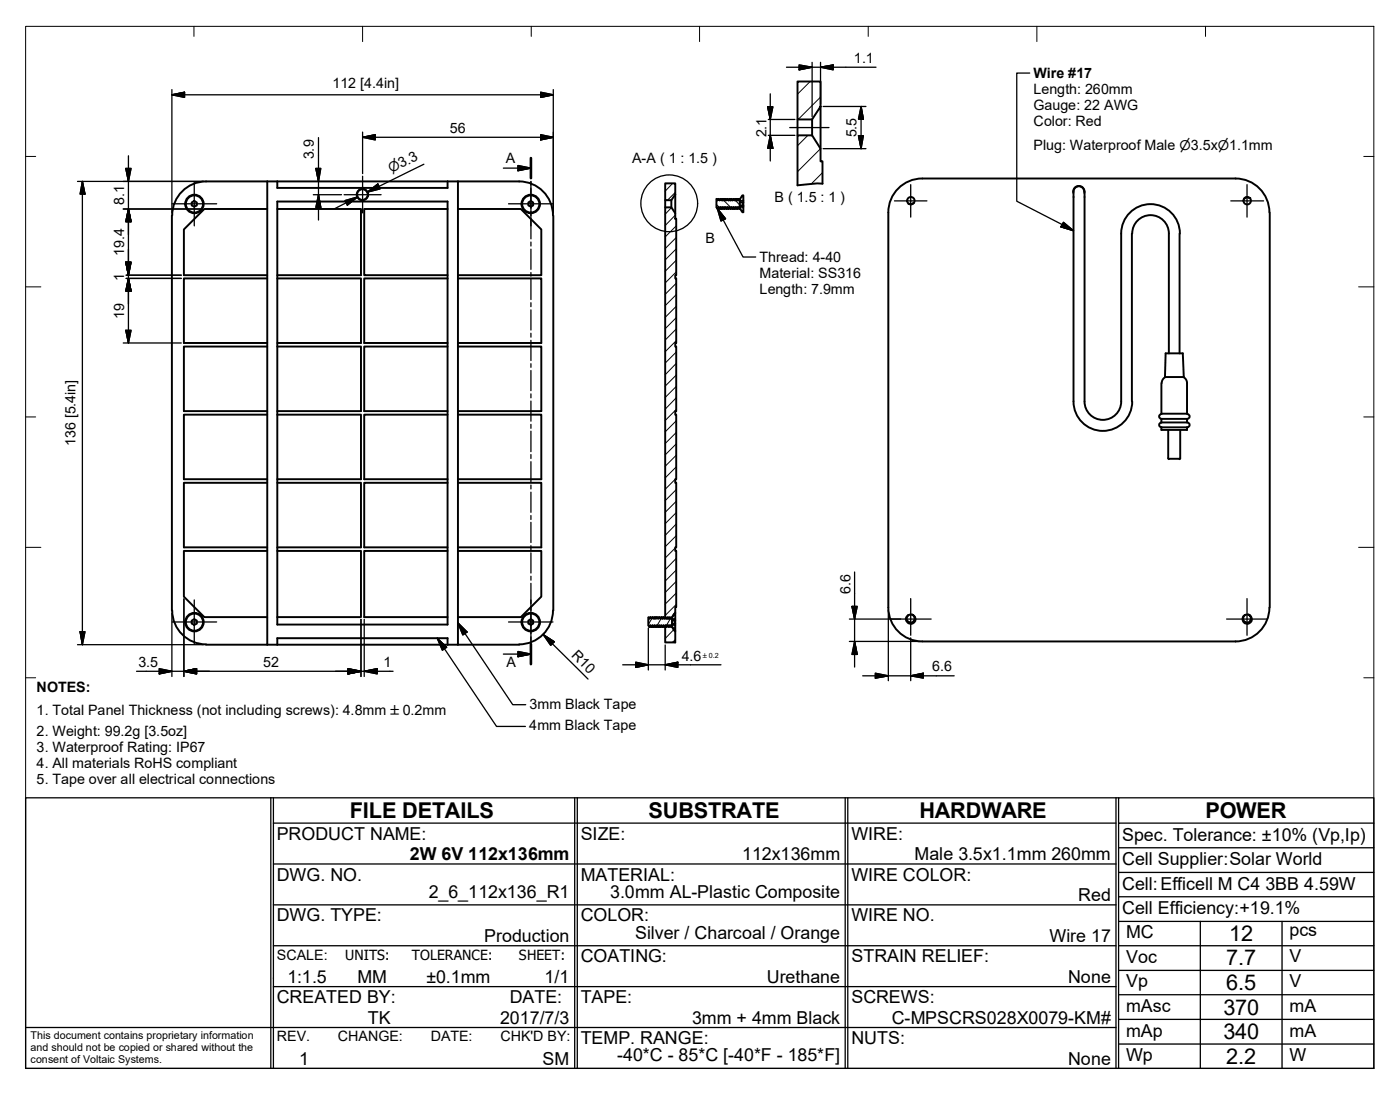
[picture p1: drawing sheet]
<svg xmlns="http://www.w3.org/2000/svg" width="274mm" height="214mm" viewBox="0 0 274 214" stroke-linecap="round" stroke-linejoin="round" font-family="sans-serif">
<!-- layer: Visible (ISO) -->
<g fill="none" stroke="#000" stroke-width=".38">
<path d="M37.5 39.6l.5-.3 .5 .3v.6l-.5 .3-.5-.3zM52.3 35.5v90.7M54.3 35.5v1.3h33.3v-1.3M54.3 39.4h33.3v82.9h-33.3zM69.9 38.1v.3M72.1 38.1v.3M89.7 35.5v90.7M101.6 35.5a6.6 6.6 0 0 1 6.7 6.6M101.7 35.5h-61.3a6.6 6.6 0 0 0-6.7 6.6M103.4 39.6l.5-.3 .5 .3v.6l-.5 .3-.5-.3zM130.2 35.9h2v2.2l-.8 1.1h-1.2zM130.2 39.2v1.4"/>
<path d="M131.4 39.2v1.4M132.2 38.1v3.6M140.7 38.9l.3 .3M140.7 38.9l-.2 .3M141.1 38.9l.3 .3M141.1 38.9l-.1 .3M141.5 38.9l.3 .3M141.5 38.9l-.1 .3M141.9 38.9l.3 .3M141.9 38.9l-.1 .3M142.4 38.9l.3 .3M142.4 38.9l-.2 .3"/>
<path d="M142.8 38.9l.3 .3M142.8 38.9l-.1 .3M143.2 38.9l.3 .3M143.2 38.9l-.1 .3M143.6 38.9l.4 .3M143.6 38.9l-.1 .3M144.1 38.9l.2 .3M144.1 38.9l-.1 .3M144.5 38.9l.3 .3M144.5 38.9l-.2 .3M144.8 39.6h.7v.6h-.7M144.9 38.9l.5-.7h.1v1.1h-.7v1.2h.7v1h-.1l-.5-.7v-.2l-.1 .2-.2-.2-.3 .2-.2-.2-.2 .2-.2-.2-.2 .2-.2-.2-.2 .2-.2-.2-.3 .2-.2-.2-.2 .2-.2-.2-.2 .2-.2-.2-.2 .2-.2-.2-.2 .2-.3-.2-.2 .2-.2-.2v-1.7l.2 .3"/>
<path d="M144.9 38.9l-.1 .3M145.5 39.3v.3M156.1 23.4v3.1M159 23.4v3.1M160.7 20.8l-1.7 2.6h-2.9v-7.4h4.6v13.1M161 36v-4.4h-.3v-2.5l-1.7-2.6h-2.9v9.8M177.9 39.9h.1M178.9 39.8v-.1a.67 .67 0 0 1-1 .1M180.6 34.9a6.6 6.6 0 0 0-6.7 6.7M180.6 34.9h61.3M210.2 37.8a1.11 1.11 0 0 1 1-1.4 1.11 1.11 0 0 1 1.1 1.4M210.2 37.5v41.1"/>
<path d="M210.2 37.5a1.05 1.05 0 0 1 1-1 1.05 1.05 0 0 1 1.1 1M212.3 37.5v41.1M241.9 34.9a6.6 6.6 0 0 1 6.6 6.7M244.6 38.7a.78 .78 0 0 0-1 .2M33.7 42.2v77.3M52.3 54.5h-16.3v12.6h16.3M52.3 40.9h-12.3l-4 4v9h16.3M54.3 54.5h16.4v12.6h-16.4M54.3 40.9h16.4v13h-16.4M87.6 54.5h-16.3v12.6h16.3M87.6 40.9h-16.3v13h16.3M89.7 54.5h16.3v12.6h-16.3"/>
<path d="M89.7 40.9h12.3l4 4v9h-16.3M108.3 42.2v77.3M130.2 40.6h1.2l.8 1.1v1.1h.2v11.1h-.2v.6h.2v12.6h-.2v.7h.2v12.7h-.2v.7h.2v12.6h-.2v.7h.2v12.6h-.2v.7h.2v11h-.2v1.1l-.8 1.1h-1.2zM145.5 40.2v.3M173.9 41.6v77.3a6.6 6.6 0 0 0 6.7 6.7M221.6 45.7v32.9M221.7 45.7a3.6 3.6 0 0 1 3.6-3.6 3.6 3.6 0 0 1 3.6 3.6v23.5M230.9 45.7v23.5M231 45.7a5.7 5.7 0 0 0-5.7-5.7 5.7 5.7 0 0 0-5.8 5.7v32.9M248.6 41.6v77.3M52.3 67.8h-16.3v12.7h16.3M54.3 67.8h16.4v12.7h-16.4"/>
<path d="M87.6 67.8h-16.3v12.7h16.3M89.7 67.8h16.3v12.7h-16.3M210.2 78.6a5.7 5.7 0 0 0 5.7 5.7 5.7 5.7 0 0 0 5.8-5.7M212.3 78.6a3.6 3.6 0 0 0 3.6 3.6 3.6 3.6 0 0 0 3.6-3.6M228.1 73.8a1.3 1.3 0 0 0-.6 1.2M228.2 69.2h3.4l.2 4.6h-3.7zM231.8 73.8a1.3 1.3 0 0 1 .6 1.2v6h-5v-6M52.3 94.5h-16.3v12.6h16.3M52.3 81.2h-16.3v12.6h16.3M54.3 94.5h16.4v12.6h-16.4M54.3 81.2h16.4v12.6h-16.4M87.6 94.5h-16.3v12.6h16.3"/>
<path d="M87.6 81.2h-16.3v12.6h16.3M89.7 94.5h16.3v12.6h-16.3M89.7 81.2h16.3v12.6h-16.3M227.4 83.6h5v.6h-5zM227.4 82h5v.7h-5M227.4 82v.7M227.4 82.7a.48 .48 0 0 0-.5 .5 .48 .48 0 0 0 .5 .4M227.4 81a.48 .48 0 0 0-.5 .5 .48 .48 0 0 0 .5 .5M228.7 84.2v5.5M228.7 89.7l.2 .2M228.9 89.8h2M231.1 89.7l-.2 .2"/>
<path d="M231.1 84.2v5.5M232.4 82.7a.48 .48 0 0 1 .5 .5 .48 .48 0 0 1-.5 .4M232.4 81a.48 .48 0 0 1 .5 .5 .48 .48 0 0 1-.5 .5M33.7 119.5a6.6 6.6 0 0 0 6.7 6.6M52.3 107.8h-16.3v9l4 4h12.3M54.3 107.8h16.4v13h-16.4M87.6 107.8h-16.3v13h16.3M89.7 107.8h16.3v9l-4 4h-12.3M108.3 119.5a6.6 6.6 0 0 1-6.7 6.6M132.2 119.9v.2M248.5 118.9a6.6 6.6 0 0 1-6.6 6.7M37.5 121.5l.5-.3 .5 .3v.6l-.5 .2-.5-.2z"/>
<path d="M40.3 126.2h61.4M54.3 126.2v-1.3h33.3v1.3M103.4 121.5l.5-.3 .5 .3v.6l-.5 .2-.5-.2zM130.2 121l-.3-.1-.2 .1-.2-.1-.2 .1-.2-.1-.2 .1-.2-.1-.2 .1-.2-.1-.2 .1-.3-.1-.3 .1-.2-.1-.2 .1-.2-.1v1.5l.2 .3 .2-.3 .3 .3 .2-.3 .2 .3 .1-.3 .3 .3 .2-.3 .2 .3 .2-.3 .2 .3 .2-.3 .3 .3 .3-.3 .2 .3M130.2 121l.1-.1 .2 .1 .2-.1 .2 .1 .2-.1 .3 .1 .6-.9h.2v1.1h-.6v1.1h.6v1.2h-.2l-.4-.8v-.3M130.2 122.4h1.2l.8 1.2v2.1h-2zM130.2 122.6v.1M130.2 121h.1M131.6 121.5h.6v.6h-.6M131.6 122.4l-.2 .3-.1-.3-.3 .3-.2-.3-.2 .3-.3-.3-.1 .3M131.6 122.4l-.1 .1M132.2 121.2v.3"/>
<path d="M132.2 122.1v.2M132.2 123.5v.1M178.6 120.3a.79 .79 0 0 0-1.1 .7 .79 .79 0 0 0 1 .8 .79 .79 0 0 0 .4-1.3l-.3-.2a.94 .94 0 0 1 .5 1.3 .94 .94 0 0 1-1.4 .3 .94 .94 0 0 1 .1-1.5M180.6 125.6h61.3M243.7 120.4a.81 .81 0 0 0 .1 1.3M243.7 120.4a.93 .93 0 0 0-.1 1.5 .93 .93 0 0 0 1.4-.3 .93 .93 0 0 0-.6-1.3 .83 .83 0 0 1 .3 1.3M244.4 120.3l-.7 .1M244.7 121.6a.67 .67 0 0 1-.9 .1"/>
<circle cx="38.1" cy="39.9" r="1.68"/>
<circle cx="38.1" cy="39.9" r="1.81"/>
<circle cx="71" cy="38.1" r="1.05"/>
<circle cx="71" cy="38.1" r="1.11"/>
<circle cx="103.9" cy="39.9" r="1.68"/>
<circle cx="103.9" cy="39.9" r="1.81"/>
<circle cx="178.3" cy="39.3" r=".73"/>
<circle cx="244.2" cy="39.3" r=".73"/>
<circle cx="38.1" cy="121.8" r="1.68"/>
<circle cx="38.1" cy="121.8" r="1.81"/>
<circle cx="103.9" cy="121.8" r="1.68"/>
<circle cx="103.9" cy="121.8" r="1.81"/>
</g>
<g fill="#000">
<circle cx="141.4" cy="39.2" r=".19"/>
<circle cx="142.7" cy="39.2" r=".19"/>
<circle cx="143.1" cy="39.2" r=".19"/>
<circle cx="144" cy="39.2" r=".19"/>
<circle cx="144.3" cy="39.2" r=".19"/>
<circle cx="244.6" cy="38.7" r=".19"/>
<circle cx="140.5" cy="40.8" r=".19"/>
<circle cx="141" cy="40.8" r=".19"/>
<circle cx="141.4" cy="40.8" r=".19"/>
<circle cx="141.8" cy="40.8" r=".19"/>
<circle cx="142.2" cy="40.8" r=".19"/>
<circle cx="142.6" cy="40.8" r=".19"/>
<circle cx="143.1" cy="40.8" r=".19"/>
<circle cx="143.5" cy="40.8" r=".19"/>
<circle cx="143.9" cy="40.8" r=".19"/>
<circle cx="144.3" cy="40.8" r=".19"/>
<circle cx="144.8" cy="40.8" r=".19"/>
<circle cx="127.2" cy="122.7" r=".19"/>
<circle cx="127.3" cy="120.9" r=".19"/>
<circle cx="127.6" cy="122.7" r=".19"/>
<circle cx="127.8" cy="120.9" r=".19"/>
<circle cx="128" cy="122.7" r=".19"/>
<circle cx="128.1" cy="121" r=".19"/>
<circle cx="128.2" cy="120.9" r=".19"/>
<circle cx="128.5" cy="122.7" r=".19"/>
<circle cx="128.6" cy="120.9" r=".19"/>
<circle cx="128.9" cy="122.7" r=".19"/>
<circle cx="129" cy="120.9" r=".19"/>
<circle cx="129.3" cy="122.7" r=".19"/>
<circle cx="129.3" cy="121" r=".19"/>
<circle cx="129.5" cy="120.9" r=".19"/>
<circle cx="129.7" cy="122.7" r=".19"/>
<circle cx="129.7" cy="121" r=".19"/>
<circle cx="129.9" cy="120.9" r=".19"/>
<circle cx="130.2" cy="122.7" r=".19"/>
<circle cx="130.6" cy="121" r=".19"/>
<circle cx="131" cy="121" r=".19"/>
</g>
<!-- layer: Break Line (ISO) -->
<path d="M161 36l-1-.1-3.9 .4" fill="none" stroke="#000" stroke-width=".38"/>
<!-- layer: Section Line (ISO) -->
<g fill="none" stroke="#000" stroke-width=".25">
<path d="M98.6 32.9h5.3M101.4 32.4l2.5 .5-2.5 .5zM103.9 30.9v4M103.9 35.5v.7M103.9 36.8v4M103.9 41.4v.8M103.9 42.8v4M103.9 47.4v.7M103.9 48.8v3.9M103.9 53.4v.7M103.9 54.7v3.9M103.9 59.3v.7"/>
<path d="M103.9 60.7v3.9M103.9 65.2v.8M103.9 66.6v4M103.9 71.2v.7M103.9 72.5v4M103.9 77.1v.8M103.9 78.5v3.9M103.9 83.1v.7M103.9 84.4v4M103.9 89v.7M103.9 90.4v3.9M103.9 94.9v.8"/>
<path d="M103.9 96.3v4M103.9 100.9v.8M103.9 102.2v4M103.9 106.8v.8M103.9 108.2v4M103.9 112.8v.8M103.9 114.2v3.9M103.9 118.8v.7M98.6 128h5.3M101.4 127.5l2.5 .5-2.5 .5zM103.9 120.1v3.9M103.9 124.7v.7"/>
<path d="M103.9 126.1v3.9"/>
</g>
<path d="M103.9 30.9v4M103.9 126.1v3.9" fill="none" stroke="#000" stroke-width=".51"/>
<path d="M101.4 33.4l2.5-.5zM101.4 32.4l2.5 .5-2.5 .5zM101.4 128.5l2.5-.5zM101.4 127.5l2.5 .5-2.5 .5z" fill="#000" stroke="#000" stroke-width=".25"/>
<!-- layer: Detail Boundary (ISO) -->
<circle cx="131" cy="39.8" r="5.6" fill="none" stroke="#000" stroke-width=".25"/>
<!-- layer: Border (ISO) -->
<g fill="none" stroke="#000" stroke-width=".2">
<path d="M5 5.2h264v203.9h-264zM38 5.2v1.9M71 5.2v2.9M104 5.2v1.9M137 5.2v2.9M170 5.2v1.9M203 5.2v2.9M236 5.2v1.9M5 30.6h2M267 30.6h2M5 56.1h3M266 56.1h3"/>
<path d="M5 81.6h2M267 81.6h2M5 107.1h3M266 107.1h3M5 132.7h2M267 132.7h2"/>
</g>
<!-- layer: Title (ISO) -->
<g fill="none" stroke="#000" stroke-width=".25">
<path d="M53 156.2h-48v52.9h214M53 156.2v52.9M53 156.2h60M53.5 156.2v52.9M112.5 156.2v52.9M113 156.2h106M113 156.2v52.9M165.5 156.2v52.9M166 156.2v52.9M218.5 156.2v52.9M53.5 161.1h165M53.5 177.1h165"/>
<path d="M53.5 169.1h165M219 161.1v-4.9h50v4.9M219 161.1h50v48h-50zM219 175.5h50M219 170.8h50M219 165.9h50M53.5 193.1h165M53.5 185.1h165M219 185.1h50M219 199.5h50M219 194.7h50M219 189.9h50"/>
<path d="M219 180.4h50M235 180.4v28.7M251 180.4v28.7M5 201.1h213.5M219 204.4h50"/>
</g>
<!-- layer: Hatch (ISO) -->
<g fill="none" stroke="#000" stroke-width=".2">
<path d="M158.6 16l-2.5 2.4M160.7 19l-4.4 4.4M131.7 35.9l-1.5 1.5M132.2 37.7l-1.5 1.5M141.5 39l1.6 1.7M144 39.2l.8 .9M145.3 38.3l.2 .3M158.2 26.5l-2.1 2M160.7 29.1l-4.6 4.5M161 33.8l-2.2 2.2M131.5 40.6l-1.3 1.3M132.2 42.1l-2 2"/>
<path d="M132.4 60l-2.2 2.1M132.4 57.7l-2.2 2.1M132.4 55.4l-2.2 2.2M132.4 53.2l-2.2 2.2M132.4 50.9l-2.2 2.2M132.4 48.7l-2.2 2.2M132.4 46.5l-2.2 2.2M132.4 44.2l-2.2 2.2M140.3 40l.7 .7M145.2 40.5l.3 .3M132.4 77.9l-2.2 2.2M132.4 75.6l-2.2 2.2"/>
<path d="M132.4 73.4l-2.2 2.2M132.4 71.1l-2.2 2.3M132.4 68.9l-2.2 2.2M132.4 66.7l-2.2 2.1M132.4 64.4l-2.2 2.2M132.4 62.2l-2.2 2.1M132.4 98.1l-2.2 2.2M132.4 95.8l-2.2 2.2M132.4 93.6l-2.2 2.2M132.4 91.4l-2.2 2.1M132.4 89.1l-2.2 2.2M132.4 86.9l-2.2 2.1"/>
<path d="M132.4 84.7l-2.2 2.1M132.4 82.4l-2.2 2.1M132.4 80.2l-2.2 2.1M132.2 107.3l-2 1.9M132.4 118.3l-2.2 2.2M132.4 116.1l-2.2 2.2M132.4 113.8l-2.2 2.2M132.4 111.6l-2.2 2.1M132.4 109.3l-2.2 2.2M132.4 107.1h-.1M132.4 104.9l-2.2 2.1M132.4 102.6l-2.2 2.2"/>
<path d="M132.4 100.3l-2.2 2.2M127.6 121l-.7 1.3M129.5 120.9l-.8 1.5M130.5 122.4l-.3 .3M131.3 121l-.9 1.5M132 123.2l-1.8 1.8M132.2 125.2l-.6 .5M132.2 122.6l-.3 .6"/>
</g>
<!-- layer: Dimension (ISO) -->
<g fill="none" stroke="#000" stroke-width=".25">
<path d="M33.7 18.6l2.4-.6v1.1zM33.7 18.6h74.6M33.7 17.5v24.2M105.9 18l2.4 .6-2.4 .5zM108.3 17.5v24.2M150.8 18.4v13.1M154 13.2h17.5M156.5 12.7l2.5 .5-2.5 .5zM159 12.2v10.7M160.7 13.2l2.4-.5v1zM160.7 12.2v8.1M15.2 35.5h24.6"/>
<path d="M16.1 35.5l.5 2.5h-.9zM16.1 35.5v90.7M24.6 33h1.1l-.6 2.5zM25.1 30.5v36.6M61.3 38.1h5.6M61.8 33h1l-.4 2.5zM62.4 38.1l.4 2.5h-1zM62.4 26.9v16.2M67.6 39.3l2.4-.7-2 1.5zM70 38.6l-4.5 2.2M71 26.9l2.5-.5v1zM71 26.9h37.3"/>
<path d="M71 25.9v8.1M71.9 37.6l2.1-1.6 .4 1zM83 32.1l-11.1 5.5 2.3-1.1M105.9 26.4l2.4 .5-2.4 .5zM150.3 20.9h1l-.5 2.5zM150.4 23.4h5.2M150.4 26.5h5.2M150.8 26.5l.5 2.5h-1zM161.2 29.1h8.3M161.2 20.8h8.3M168.1 26.6h.9l-.4 2.5zM168.6 20.8l.4 2.5h-.9z"/>
<path d="M168.6 20.8v8.3M24.1 40.9h13.9M24.6 51.3h1.1l-.6 2.6zM24.7 53.9h10.8M24.7 54.5h10.8M25.1 40.9l.6 2.5h-1.1zM25.1 54.5l.6 2.5h-1.1zM38.2 40.9h1.3M24.1 67.1h11.4M24.6 64.7h1.1l-.6 2.4zM36 117.2v4.5M166.8 118.7h1l-.5 2.5z"/>
<path d="M167.3 112v18.6M173.9 119.4v13.8M15.2 126.2h24.6M15.7 123.6h.9l-.5 2.6zM26.7 131.4h50.3M31.2 130.9l2.5 .5-2.5 .5zM33.7 120v12.4M36 131.4l2.5-.5v1zM36 121.9v10.5M68.1 130.9l2.6 .5-2.6 .5zM70.7 121.2v11.2M71.3 131.4l2.6-.5v1z"/>
<path d="M71.3 121.2v11.2M106.4 124.2l2.1 1.4-.7 .7zM106.4 124.2l8.7 8.7M121.9 130.1h19.3M124.5 129.6l2.4 .5-2.4 .5zM126.9 123v8.1M130.2 130.1l2.5-.5v1zM130.2 126.3v4.8M166.3 121.2h10M166.3 125.6h13.8M167.3 125.6l.5 2.5h-1zM168.9 132.3h17.9"/>
<path d="M171.4 131.8l2.5 .5-2.5 .4zM178.3 132.3l2.5-.5v.9zM178.3 124.9v8.3"/>
</g>
<g fill="#000" stroke="#000" stroke-width=".25">
<path d="M33.7 18.6l2.4-.6zM33.7 18.6l2.4-.6v1.1zM105.9 19.1l2.4-.5zM105.9 18l2.4 .6-2.4 .5zM156.5 13.7l2.5-.5zM156.5 12.7l2.5 .5-2.5 .5zM160.7 13.2l2.4-.5zM160.7 13.2l2.4-.5v1zM16.1 35.5l.5 2.5zM16.1 35.5l.5 2.5h-.9zM24.6 33l.5 2.5zM24.6 33h1.1l-.6 2.5z"/>
<path d="M61.8 33l.6 2.5zM61.8 33h1l-.4 2.5zM71 26.9l2.5-.5zM71 26.9l2.5-.5v1zM71.9 37.6l2.1-1.6zM71.9 37.6l2.1-1.6 .4 1zM105.9 27.4l2.4-.5zM105.9 26.4l2.4 .5-2.4 .5zM150.3 20.9l.5 2.5zM150.3 20.9h1l-.5 2.5zM150.8 26.5l.5 2.5zM150.8 26.5l.5 2.5h-1z"/>
<path d="M168.1 26.6l.5 2.5zM168.1 26.6h.9l-.4 2.5zM168.6 20.8l.4 2.5zM168.6 20.8l.4 2.5h-.9zM24.6 51.3l.5 2.6zM24.6 51.3h1.1l-.6 2.6zM25.1 40.9l.6 2.5zM25.1 40.9l.6 2.5h-1.1zM25.1 54.5l.6 2.5zM25.1 54.5l.6 2.5h-1.1zM62.4 38.1l.4 2.5zM62.4 38.1l.4 2.5h-1z"/>
<path d="M68 40.1l2-1.5zM67.6 39.3l2.4-.7-2 1.5zM24.6 64.7l.5 2.4zM24.6 64.7h1.1l-.6 2.4zM166.8 118.7l.5 2.5zM166.8 118.7h1l-.5 2.5zM15.7 123.6l.4 2.6zM15.7 123.6h.9l-.5 2.6zM31.2 131.9l2.5-.5zM31.2 130.9l2.5 .5-2.5 .5zM36 131.4l2.5-.5zM36 131.4l2.5-.5v1z"/>
<path d="M68.1 131.9l2.6-.5zM68.1 130.9l2.6 .5-2.6 .5zM71.3 131.4l2.6-.5zM71.3 131.4l2.6-.5v1zM106.4 124.2l2.1 1.4zM106.4 124.2l2.1 1.4-.7 .7zM124.5 130.6l2.4-.5zM124.5 129.6l2.4 .5-2.4 .5zM130.2 130.1l2.5-.5zM130.2 130.1l2.5-.5v1zM167.3 125.6l.5 2.5zM167.3 125.6l.5 2.5h-1z"/>
<path d="M171.4 132.7l2.5-.4zM171.4 131.8l2.5 .5-2.5 .4zM178.3 132.3l2.5-.5zM178.3 132.3l2.5-.5v.9z"/>
</g>
<!-- layer: Center Mark (ISO) -->
<g fill="none" stroke="#000" stroke-width=".25">
<path d="M33.7 39.9h8.7M38 35.6v8.6M67.4 38.1h7.2M71 34.5v7.2M99.6 39.9h8.7M103.9 35.6v8.6M175.1 39.3h6.4M178.3 36.1v6.4M241 39.3h6.4M244.2 36.1v6.4M38 117.4v8.7M103.9 117.4v8.7"/>
<path d="M178.3 117.2v7.1M244.2 117.2v7.1M33.7 121.7h8.7M99.6 121.7h8.7M174.3 121.2h8M240.2 121.2h8"/>
</g>
<!-- layer: Centerline (ISO) -->
<path d="M154.6 25h7.7" fill="none" stroke="#000" stroke-width=".25"/>
<!-- layer: Symbol (ISO) -->
<path d="M201.6 14.3h-2.5v25.1l11.1 5.8M140.5 40.8l1.5 2-.8 .5zM140.5 40.8l5 9.5h2.5M208.2 43.5l2 1.7-2.5-.8zM85.6 124.9l1.8 1.8-.8 .6zM85.6 124.9l11.6 17.3h5.7M89.7 121.9l1.7 1.8-.8 .6zM89.7 121.9l10.7 16h2.5" fill="none" stroke="#000" stroke-width=".25"/>
<path d="M140.5 40.8l1.5 2zM140.5 40.8l1.5 2-.8 .5zM207.7 44.4l2.5 .8zM208.2 43.5l2 1.7-2.5-.8zM85.6 124.9l1.8 1.8zM85.6 124.9l1.8 1.8-.8 .6zM89.7 121.9l1.7 1.8zM89.7 121.9l1.7 1.8-.8 .6z" fill="#000" stroke="#000" stroke-width=".25"/>
<g font-size="4.3">
<text x="68.5" y="160.2">FILE DETAILS</text>
<text x="127" y="160.2">SUBSTRATE</text>
<text x="180" y="160.2">HARDWARE</text>
<text x="236" y="160.2">POWER</text>
<text x="240.7" y="184.2">12</text>
<text x="240.1" y="188.9">7.7</text>
<text x="240.1" y="193.8">6.5</text>
<text x="239.5" y="198.6">370</text>
<text x="239.5" y="203.3">340</text>
<text x="240.1" y="208.2">2.2</text>
</g>
<g font-size="3.5">
<text x="54.2" y="164.4">PRODUCT NAME:</text>
<text x="113.7" y="164.4">SIZE:</text>
<text x="166.7" y="164.4">WIRE:</text>
<text x="219.7" y="164.6">Spec. Tolerance: ±10% (Vp,Ip)</text>
<text x="54.2" y="172.4">DWG. NO.</text>
<text x="80.3" y="168.4">2W 6V 112x136mm</text>
<text x="113.7" y="172.4">MATERIAL:</text>
<text x="145.3" y="168.4">112x136mm</text>
<text x="166.7" y="172.4">WIRE COLOR:</text>
<text x="179.1" y="168.4">Male 3.5x1.1mm 260mm</text>
<text x="219.7" y="169.4">Cell Supplier:Solar World</text>
<text x="83.9" y="175.7">2_6_112x136_R1</text>
<text x="119.4" y="175.7">3.0mm AL-Plastic Composite</text>
<text x="211.1" y="176.4">Red</text>
<text x="219.7" y="174.2">Cell:Efficell M C4</text>
<text x="219.7" y="179">Cell Efficiency:+19.1%</text>
<text x="247.8" y="174.2">3BB 4.59W</text>
<text x="54.2" y="180.4">DWG. TYPE:</text>
<text x="94.8" y="184.4">Production</text>
<text x="113.7" y="180.4">COLOR:</text>
<text x="124.3" y="183.7">Silver / Charcoal / Orange</text>
<text x="166.7" y="180.4">WIRE NO.</text>
<text x="205.5" y="184.4">Wire 17</text>
<text x="220.5" y="183.7">MC</text>
<text x="252.5" y="183.2">pcs</text>
<text x="113.7" y="188.4">COATING:</text>
<text x="166.7" y="188.4">STRAIN RELIEF:</text>
<text x="220.5" y="188.4">Voc</text>
<text x="252.5" y="188.4">V</text>
<text x="54.2" y="196.4">CREATED BY:</text>
<text x="56.3" y="192.4">1:1.5</text>
<text x="70" y="192.4">MM</text>
<text x="83.5" y="192.4">±0.1mm</text>
<text x="99.8" y="196.4">DATE:</text>
<text x="106.6" y="192.4">1/1</text>
<text x="113.7" y="196.4">TAPE:</text>
<text x="150.1" y="192.4">Urethane</text>
<text x="166.7" y="196.4">SCREWS:</text>
<text x="209.2" y="192.4">None</text>
<text x="220.5" y="193.2">Vp</text>
<text x="252.5" y="193.1">V</text>
<text x="72" y="200.4">TK</text>
<text x="97.9" y="200.4">2017/7/3</text>
<text x="135.5" y="200.4">3mm + 4mm Black</text>
<text x="174.6" y="200.4">C-MPSCRS028X0079-KM#</text>
<text x="220.5" y="198.1">mAsc</text>
<text x="220.5" y="203">mAp</text>
<text x="252.5" y="198.1">mA</text>
<text x="252.5" y="203">mA</text>
<text x="58.5" y="208.4">1</text>
<text x="106.2" y="208.4">SM</text>
<text x="113.7" y="204.4">TEMP. RANGE:</text>
<text x="120.8" y="207.7">-40*C - 85*C [-40*F - 185*F]</text>
<text x="166.7" y="204.4">NUTS:</text>
<text x="209.2" y="208.4">None</text>
<text x="220.5" y="207.7">Wp</text>
<text x="252.5" y="207.7">W</text>
</g>
<g font-size="2.8">
<text x="65.1" y="17.2">112 [4.4in]</text>
<text x="167.2" y="12.4">1.1</text>
<text x="202.4" y="15.3">Wire #17</text>
<text x="202.4" y="18.4">Length: 260mm</text>
<text x="202.4" y="21.5">Gauge: 22 AWG</text>
<text x="88.1" y="26">56</text>
<text x="150.1" y="26.9" transform="rotate(-90 150.1 26.9)">2.1</text>
<text x="167.7" y="26.9" transform="rotate(-90 167.7 26.9)">5.5</text>
<text x="202.4" y="24.7">Color: Red</text>
<text x="202.4" y="29.4">Plug: Waterproof Male ⌀3.5x⌀1.1mm</text>
<text x="61.5" y="31.2" transform="rotate(-90 61.5 31.2)">3.9</text>
<text x="99.1" y="32">A</text>
<text x="123.8" y="32">A-A ( 1 : 1.5 )</text>
<text x="24.3" y="40.1" transform="rotate(-90 24.3 40.1)">8.1</text>
<text x="151.6" y="39.5">B ( 1.5 : 1 )</text>
<text x="138.1" y="47.6">B</text>
<text x="24.3" y="50.1" transform="rotate(-90 24.3 50.1)">19.4</text>
<text x="148.7" y="51.3">Thread: 4-40</text>
<text x="24.3" y="54.9" transform="rotate(-90 24.3 54.9)">1</text>
<text x="148.7" y="54.4">Material: SS316</text>
<text x="148.7" y="57.6">Length: 7.9mm</text>
<text x="24.3" y="62.4" transform="rotate(-90 24.3 62.4)">19</text>
<text x="14.8" y="87.3" transform="rotate(-90 14.8 87.3)">136 [5.4in]</text>
<text x="166.5" y="116.2" transform="rotate(-90 166.5 116.2)">6.6</text>
<text x="27.1" y="130.6">3.5</text>
<text x="51.5" y="130.6">52</text>
<text x="75.1" y="130.6">1</text>
<text x="99.2" y="130.6">A</text>
<text x="111.8" y="128.4" transform="rotate(45 111.8 128.4)">R10</text>
<text x="133.5" y="129.3">4.6</text>
<text x="182.5" y="131.4">6.6</text>
<text x="7.2" y="135.4">NOTES:</text>
<text x="7.2" y="140">1. Total Panel Thickness (not including screws): 4.8mm ±0.2mm</text>
<text x="7.2" y="144">2. Weight: 99.2g [3.5oz]</text>
<text x="103.6" y="143">4mm Black Tape</text>
<text x="103.7" y="138.7">3mm Black Tape</text>
<text x="7.2" y="147.1">3. Waterproof Rating: IP67</text>
<text x="7.2" y="150.3">4. All materials RoHS compliant</text>
<text x="7.2" y="153.4">5. Tape over all electrical connections</text>
<text x="54.2" y="187.8">SCALE:</text>
<text x="54.2" y="203.8">REV.</text>
<text x="66.2" y="203.8">CHANGE:</text>
<text x="84.3" y="203.8">DATE:</text>
<text x="98" y="203.8">CHK'D BY:</text>
</g>
<g font-size="2.7">
<text x="67.6" y="187.8">UNITS:</text>
<text x="80.6" y="187.8">TOLERANCE:</text>
<text x="101.6" y="187.8">SHEET:</text>
</g>
<text font-size="2.6" x="76.6" y="33.9" transform="rotate(-26 76.6 33.9)">⌀3.3</text>
<g font-size="2.1">
<text x="6" y="203.3">This document contains proprietary information</text>
<text x="6" y="205.7">and should not be copied or shared without the</text>
<text x="6" y="208.1">consent of Voltaic Systems.</text>
</g>
<text font-size="1.3" x="137.6" y="128.8">±0.2</text>
</svg>
